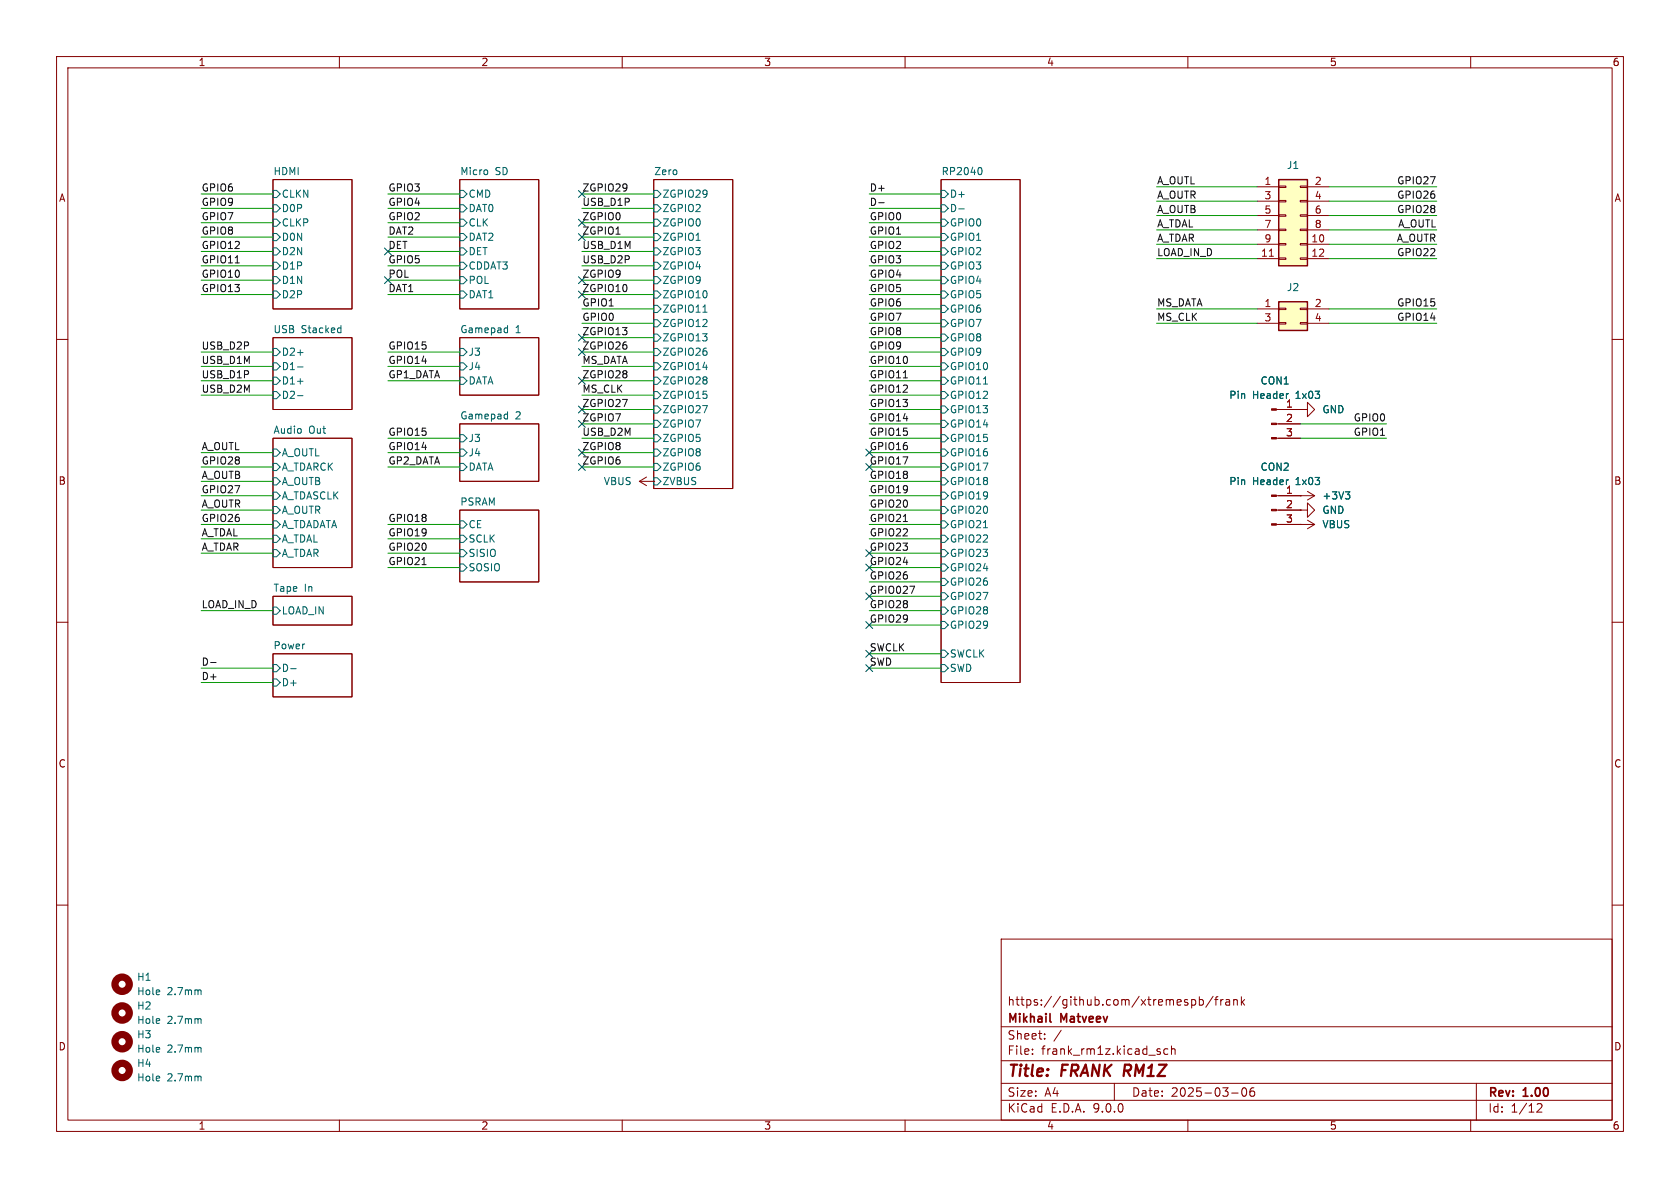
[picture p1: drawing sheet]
<svg xmlns="http://www.w3.org/2000/svg" width="297mm" height="210mm" viewBox="0 0 297 210" stroke-linecap="round" stroke-linejoin="round" font-family="sans-serif">
<g fill="none" stroke="#840000" stroke-width=".18">
<path d="M10 10h277v190h-277zM12 12h273v186h-273zM60 10v2M110 10v2M160 10v2M210 10v2M260 10v2M48.3 31.8h13.9v22.8h-13.9zM81.3 31.8h13.9v22.8h-13.9zM115.6 31.8h13.9v54.6h-13.9zM166.4 31.8h13.9v88.9h-13.9zM48.3 59.7h13.9v12.7h-13.9z"/>
<path d="M81.3 59.7h13.9v10.2h-13.9zM10 60h2M48.3 77.5h13.9v22.8h-13.9zM81.3 74.9h13.9v10.2h-13.9zM229.9 72.4h1.2v-1.3l1.3 1.3-1.3 1.3v-1.3M229.9 72.4h.1M285 60h2M81.3 90.2h13.9v12.7h-13.9zM113 85.1l1.3 .8M113 85.1h2.6M114.3 84.3l-1.3 .8M115.6 85.1h.1"/>
<path d="M229.9 92.7h.1M229.9 92.7h2.5M231.1 91.9l1.3 .8M232.4 92.7l-1.3 .8M10 110h2M48.3 115.6h13.9v7.6h-13.9zM48.3 105.4h13.9v5.1h-13.9zM285 110h2M10 160h2M177 166h108v32h-108zM210.7 176.8l.4-.1 .3 .3v.4l-.2 .2h-.5M212 176.8l.5-.1 .2 .3v.4l-.1 .2h-.6"/>
<path d="M212 176.2v1.5M214.5 176.1l-1.3 2M214.7 176.7h.6M215.3 176.2l-.3 .2v1.3M215.8 176.7v1M216.2 176.7l-.2 .1-.2 .2M216.7 176.8h.6l.1 .9M217.4 177.1h-.5a.29 .29 0 0 0-.2 .3 .29 .29 0 0 0 .2 .3l.5-.1M218.1 176.8l.2-.1 .4 .1v.9M218.1 176.7v1M219.5 176.2v1.5M219.6 177.1l.4 .6"/>
<path d="M220 176.7l-.5 .6M285 160h2M60 198v2M110 198v2M160 198v2M177 194.5h108M177 191.5h108M177 187.5h108M177 181.5h108M182.5 186.3v.1M182.5 185.5v.1M184.7 183.6v.1"/>
<path d="M184.7 182.8v.1M187.6 182.1l-1.3 2M197 191.5v3M205 185.9l.2 .2-.2 .3M205 185.4l.1 .1M206.5 185.5l-.5-.1-.3 .3v.4l.2 .2h.6M207.1 185.5l.2-.1 .4 .1v.9M207.1 184.9v1.5M210 198v2M217.7 193.2h1.2M219.7 192.4l.2-.1a.81 .81 0 0 1 .6 .6 .81 .81 0 0 1-.3 .8l-.2 .1a.81 .81 0 0 1-.3-1.4zM221.7 192.3a.59 .59 0 0 0-.7 .6v.6l.1 .2 .4 .1 .2-.1 .1-.5-.1-.3h-.5l-.2 .3"/>
<path d="M260 198v2M261 191.5v6.5M271.7 195.2l.6-.1 .2 .1 .1 .3-.9 1.1h.9"/>
</g>
<path d="M185.6 180.5l.2 .2" fill="none" stroke="#840000" stroke-width=".3"/>
<g fill="none" stroke="#006464" stroke-width=".18">
<path d="M48.3 33.7h.6l.6 .6-.6 .6h-.6zM48.3 36.2h.6l.6 .6-.6 .7h-.6zM48.3 38.7h.6l.6 .7-.6 .6h-.6zM81.3 33.7h.6l.6 .6-.6 .6h-.6zM81.3 36.2h.6l.6 .6-.6 .7h-.6zM81.3 38.7h.6l.6 .7-.6 .6h-.6zM86.2 30.1v.7M115.6 33.7h.6l.6 .6-.6 .6h-.6zM115.6 36.2h.6l.6 .6-.6 .7h-.6zM115.6 38.7h.6l.6 .7-.6 .6h-.6zM166.4 33.7h.6l.6 .6-.6 .6h-.6zM166.4 36.2h.6l.6 .6-.6 .7h-.6z"/>
<path d="M166.4 38.7h.6l.6 .7-.6 .6h-.6zM169.5 36.9h1M173.3 29.6a.79 .79 0 0 1 0 1.3M48.3 41.3h.6l.6 .6-.6 .6h-.6zM48.3 43.8h.6l.6 .7-.6 .6h-.6zM48.3 46.4h.6l.6 .6-.6 .6h-.6zM48.3 48.9h.6l.6 .6-.6 .7h-.6zM48.3 51.4h.6l.6 .7-.6 .6h-.6zM59.9 58h.4M60.3 57.5v1.3M60.3 58.8h-.4M81.3 41.3h.6l.6 .6-.6 .6h-.6z"/>
<path d="M81.3 43.8h.6l.6 .7-.6 .6h-.6zM81.3 46.4h.6l.6 .6-.6 .6h-.6zM81.3 48.9h.6l.6 .6-.6 .7h-.6zM81.3 51.4h.6l.6 .7-.6 .6h-.6zM89.4 58h.3M89.7 58.8h-.3M89.7 57.5v1.3M115.6 41.3h.6l.6 .6-.6 .6h-.6zM115.6 43.8h.6l.6 .7-.6 .6h-.6zM115.6 46.4h.6l.6 .6-.6 .6h-.6zM115.6 48.9h.6l.6 .6-.6 .7h-.6zM115.6 51.4h.6l.6 .7-.6 .6h-.6z"/>
<path d="M115.6 54h.6l.6 .6-.6 .6h-.6zM115.6 56.5h.6l.6 .7-.6 .6h-.6zM115.6 59.1h.6l.6 .6-.6 .6h-.6zM124.3 55.2h.7M166.4 41.3h.6l.6 .6-.6 .6h-.6zM166.4 43.8h.6l.6 .7-.6 .6h-.6zM166.4 46.4h.6l.6 .6-.6 .6h-.6zM166.4 48.9h.6l.6 .6-.6 .7h-.6zM166.4 51.4h.6l.6 .7-.6 .6h-.6zM166.4 54h.6l.6 .6-.6 .6h-.6zM166.4 56.5h.6l.6 .7-.6 .6h-.6zM166.4 59.1h.6l.6 .6-.6 .6h-.6z"/>
<path d="M48.3 61.6h.6l.6 .6-.6 .7h-.6zM48.3 64.1h.6l.6 .7-.6 .6h-.6zM48.3 66.7h.6l.6 .6-.6 .6h-.6zM48.3 69.2h.6l.6 .7-.6 .6h-.6zM48.3 79.4h.6l.6 .6-.6 .6h-.6zM52.6 62.3h1M52.6 64.9h1M52.6 67.4h1M52.6 69.9h1M81.3 76.8h.6l.6 .7-.6 .6h-.6zM81.3 79.4h.6l.6 .6-.6 .6h-.6zM81.3 61.6h.6l.6 .6-.6 .7h-.6z"/>
<path d="M81.3 64.1h.6l.6 .7-.6 .6h-.6zM81.3 66.7h.6l.6 .6-.6 .6h-.6zM89.4 73.2l.3 .1M89.7 72.8v1.3M89.7 74l-.3 .1M115.6 61.6h.6l.6 .6-.6 .7h-.6zM115.6 64.1h.6l.6 .7-.6 .6h-.6zM115.6 66.7h.6l.6 .6-.6 .6h-.6zM115.6 69.2h.6l.6 .7-.6 .6h-.6zM115.6 71.8h.6l.6 .6-.6 .6h-.6zM115.6 74.3h.6l.6 .6-.6 .7h-.6zM115.6 76.8h.6l.6 .7-.6 .6h-.6z"/>
<path d="M115.6 79.4h.6l.6 .6-.6 .6h-.6zM166.4 61.6h.6l.6 .6-.6 .7h-.6zM166.4 64.1h.6l.6 .7-.6 .6h-.6zM166.4 66.7h.6l.6 .6-.6 .6h-.6zM166.4 69.2h.6l.6 .7-.6 .6h-.6zM166.4 71.8h.6l.6 .6-.6 .6h-.6zM166.4 74.3h.6l.6 .6-.6 .7h-.6zM166.4 76.8h.6l.6 .7-.6 .6h-.6zM166.4 79.4h.6l.6 .6-.6 .6h-.6zM173.9 67.9h.7M48.3 81.9h.6l.6 .7-.6 .6h-.6zM48.3 84.5h.6l.6 .6-.6 .6h-.6z"/>
<path d="M48.3 87h.6l.6 .6-.6 .7h-.6zM48.3 89.5h.6l.6 .7-.6 .6h-.6zM48.3 92.1h.6l.6 .6-.6 .6h-.6zM48.3 94.6h.6l.6 .7-.6 .6h-.6zM48.3 97.2h.6l.6 .6-.6 .6h-.6zM81.3 92.1h.6l.6 .6-.6 .6h-.6zM81.3 94.6h.6l.6 .7-.6 .6h-.6zM81.3 97.2h.6l.6 .6-.6 .6h-.6zM81.3 99.7h.6l.6 .6-.6 .7h-.6zM81.3 81.9h.6l.6 .7-.6 .6h-.6zM115.6 81.9h.6l.6 .7-.6 .6h-.6zM115.6 84.5h.6l.6 .6-.6 .6h-.6z"/>
<path d="M166.4 81.9h.6l.6 .7-.6 .6h-.6zM166.4 84.5h.6l.6 .6-.6 .6h-.6zM166.4 87h.6l.6 .6-.6 .7h-.6zM166.4 89.5h.6l.6 .7-.6 .6h-.6zM166.4 92.1h.6l.6 .6-.6 .6h-.6zM166.4 94.6h.6l.6 .7-.6 .6h-.6zM166.4 97.2h.6l.6 .6-.6 .6h-.6zM166.4 99.7h.6l.6 .6-.6 .7h-.6zM173.9 93.3h.7M48.3 117.5h.6l.6 .6-.6 .6h-.6zM48.3 107.3h.6l.6 .7-.6 .6h-.6zM51.4 118.2h1"/>
<path d="M166.4 102.2h.6l.6 .7-.6 .6h-.6zM166.4 104.8h.6l.6 .6-.6 .6h-.6zM166.4 107.3h.6l.6 .7-.6 .6h-.6zM166.4 109.9h.6l.6 .6-.6 .6h-.6zM166.4 114.9h.6l.6 .7-.6 .6h-.6zM166.4 117.5h.6l.6 .6-.6 .6h-.6zM48.3 120h.6l.6 .7-.6 .6h-.6zM35.4 175l.2 .2v.6"/>
</g>
<circle cx="21.6" cy="174" r="1.27" fill="none" stroke="#840000" stroke-width="1.3"/>
<path d="M226.1 31.8h5v15.2h-5z" fill="#ffffc2"/>
<path d="M226.1 31.8h5v15.2h-5z" fill="none" stroke="#840000" stroke-width=".25"/>
<g fill="none" stroke="#840000" stroke-width=".18">
<path d="M222.2 33h3.9M222.2 35.6h3.9M222.2 38.1h3.9M226.1 32.9h1.2v.2h-1.2zM226.1 35.4h1.2v.3h-1.2zM226.1 38h1.2v.2h-1.2zM229.9 32.9h1.2v.2h-1.2zM229.9 35.4h1.2v.3h-1.2zM229.9 38h1.2v.2h-1.2zM231.1 33h3.8M231.1 35.6h3.8M231.1 38.1h3.8"/>
<path d="M222.2 40.6h3.9M222.2 43.2h3.9M222.2 45.7h3.9M226.1 40.5h1.2v.3h-1.2zM226.1 43.1h1.2v.2h-1.2zM226.1 45.6h1.2v.2h-1.2zM229.9 40.5h1.2v.3h-1.2zM229.9 43.1h1.2v.2h-1.2zM229.9 45.6h1.2v.2h-1.2zM231.1 40.6h3.8M231.1 43.2h3.8M231.1 45.7h3.8"/>
<path d="M229.9 87.6h.1M229.9 87.6h2.5M231.1 86.9l1.3 .7M232.4 87.6l-1.3 .8"/>
</g>
<path d="M224.4 45.3h.7" fill="none" stroke="#a90000" stroke-width=".18"/>
<g fill="none" stroke="#840000" stroke-width="1.3">
<circle cx="21.6" cy="179.1" r="1.27"/>
<circle cx="21.6" cy="189.2" r="1.27"/>
<circle cx="21.6" cy="184.1" r="1.27"/>
</g>
<path d="M237.8 86.9h.8l-.4 .5M238.4 87.4l.2 .3v.3l-.2 .2M35.4 185.2l.2 .1v.7M35.4 180.1l.2 .2v.6M35.4 190.2l.2 .2v.7" fill="none" stroke="#006464" stroke-width=".18"/>
<path d="M226.1 53.3h5v5.1h-5z" fill="#ffffc2"/>
<path d="M226.1 53.3h5v5.1h-5z" fill="none" stroke="#840000" stroke-width=".25"/>
<g fill="none" stroke="#840000" stroke-width=".18">
<path d="M222.2 54.6h3.9M222.2 57.2h3.9M226.1 54.5h1.2v.2h-1.2zM226.1 57h1.2v.3h-1.2zM229.9 54.5h1.2v.2h-1.2zM229.9 57h1.2v.3h-1.2zM231.1 54.6h3.8M231.1 57.2h3.8M225.7 72.4h4.2M225.7 74.9h4.2M225.7 77.5h4.2M229.9 72.4h.1"/>
<path d="M225.7 87.6h4.2M225.7 90.2h4.2M225.7 92.7h4.2M229.9 90.2h1.2v-1.3l1.3 1.3-1.3 1.2v-1.2M229.9 90.2h.1M229.9 87.6h.1M229.9 92.7h.1"/>
</g>
<g fill="#840000" stroke="#840000" stroke-width=".18">
<path d="M224.8 72.3h.9v.2h-.9z"/>
<path d="M224.8 74.8h.9v.3h-.9z"/>
<path d="M224.8 77.3h.9v.3h-.9z"/>
<path d="M224.8 87.5h.9v.3h-.9z"/>
<path d="M224.8 90h.9v.3h-.9z"/>
<path d="M224.8 92.6h.9v.2h-.9z"/>
</g>
<path d="M155.3 35.8h1M41.6 46.5h.7M159.7 66.8h.7M74.6 99.8h.7M159.7 92.2h.7M37.2 117.1h1M160.8 103.6h.9l-.6 1.3" fill="none" stroke="#0f0f0f" stroke-width=".18"/>
<g fill="none" stroke="#009600" stroke-width=".18">
<path d="M35.6 34.3h12.7M35.6 36.8h12.7M35.6 39.4h12.7M68.6 34.3h12.7M68.6 36.8h12.7M68.6 39.4h12.7M102.9 34.3h12.7M102.9 36.8h12.7M102.9 39.4h12.7M153.7 34.3h12.7M153.7 36.8h12.7M153.7 39.4h12.7"/>
<path d="M204.5 33h17.7M204.5 35.6h17.7M204.5 38.1h17.7M234.9 33h19.1M234.9 35.6h19.1M234.9 38.1h19.1M35.6 44.5h12.7M35.6 49.5h12.7M35.6 41.9h12.7M35.6 52.1h12.7M35.6 47h12.7M68.6 44.5h12.7"/>
<path d="M68.6 49.5h12.7M68.6 41.9h12.7M68.6 52.1h12.7M68.6 47h12.7M102.9 44.5h12.7M102.9 49.5h12.7M102.9 41.9h12.7M102.9 54.6h12.7M102.9 57.2h12.7M102.9 59.7h12.7M102.9 52.1h12.7M102.9 47h12.7"/>
<path d="M153.7 44.5h12.7M153.7 49.5h12.7M153.7 41.9h12.7M153.7 54.6h12.7M153.7 57.2h12.7M153.7 59.7h12.7M153.7 52.1h12.7M153.7 47h12.7M204.5 54.6h17.7M204.5 40.6h17.7M204.5 45.7h17.7M204.5 43.2h17.7"/>
<path d="M204.5 57.2h17.7M234.9 54.6h19.1M234.9 40.6h19.1M234.9 45.7h19.1M234.9 43.2h19.1M234.9 57.2h19.1M35.6 67.3h12.7M35.6 69.9h12.7M35.6 64.8h12.7M35.6 62.2h12.7M68.6 67.3h12.7M68.6 64.8h12.7"/>
<path d="M68.6 77.5h12.7M68.6 62.2h12.7M102.9 67.3h12.7M102.9 69.9h12.7M102.9 64.8h12.7M102.9 72.4h12.7M102.9 77.5h12.7M102.9 74.9h12.7M102.9 62.2h12.7M153.7 67.3h12.7M153.7 69.9h12.7M153.7 64.8h12.7"/>
<path d="M153.7 72.4h12.7M153.7 77.5h12.7M153.7 74.9h12.7M153.7 62.2h12.7M229.9 77.5h15.2M229.9 74.9h15.2M35.6 90.2h12.7M35.6 97.8h12.7M35.6 95.3h12.7M35.6 92.7h12.7M35.6 87.6h12.7M35.6 80h12.7"/>
<path d="M35.6 85.1h12.7M35.6 82.6h12.7M68.6 97.8h12.7M68.6 95.3h12.7M68.6 92.7h12.7M68.6 80h12.7M68.6 82.6h12.7M102.9 80h12.7M102.9 82.6h12.7M153.7 90.2h12.7M153.7 97.8h12.7M153.7 95.3h12.7"/>
<path d="M153.7 92.7h12.7M153.7 87.6h12.7M153.7 80h12.7M153.7 85.1h12.7M153.7 82.6h12.7M35.6 108h12.7M35.6 118.1h12.7M68.6 100.3h12.7M153.7 108h12.7M153.7 118.1h12.7M153.7 115.6h12.7M153.7 100.3h12.7"/>
<path d="M153.7 105.4h12.7M153.7 102.9h12.7M153.7 110.5h12.7M35.6 120.7h12.7"/>
</g>
<g fill="none" stroke="#000084" stroke-width=".18">
<path d="M102.3 38.8l1.2 1.2M102.3 33.7l1.2 1.2M103.5 38.8l-1.2 1.2M103.5 33.7l-1.2 1.2M68 43.8l1.2 1.3M68 48.9l1.2 1.2M69.2 43.8l-1.2 1.3M69.2 48.9l-1.2 1.2M102.3 59.1l1.2 1.2M102.3 41.3l1.2 1.2M102.3 51.5l1.2 1.2M102.3 48.9l1.2 1.2"/>
<path d="M103.5 59.1l-1.2 1.2M103.5 41.3l-1.2 1.2M103.5 51.5l-1.2 1.2M103.5 48.9l-1.2 1.2M102.3 74.3l1.2 1.2M102.3 66.7l1.2 1.2M102.3 79.4l1.2 1.2M102.3 61.6l1.2 1.2M102.3 71.8l1.2 1.2M103.5 74.3l-1.2 1.2M103.5 66.7l-1.2 1.2M103.5 79.4l-1.2 1.2"/>
<path d="M103.5 61.6l-1.2 1.2M103.5 71.8l-1.2 1.2M153.1 79.4l1.2 1.2M154.3 79.4l-1.2 1.2M102.3 81.9l1.2 1.3M103.5 81.9l-1.2 1.3M153.1 99.7l1.2 1.2M153.1 81.9l1.2 1.3M153.1 97.2l1.2 1.2M154.3 99.7l-1.2 1.2M154.3 81.9l-1.2 1.3M154.3 97.2l-1.2 1.2"/>
<path d="M153.1 104.8l1.2 1.2M153.1 109.9l1.2 1.2M153.1 115l1.2 1.2M153.1 117.5l1.2 1.2M154.3 104.8l-1.2 1.2M154.3 109.9l-1.2 1.2M154.3 115l-1.2 1.2M154.3 117.5l-1.2 1.2"/>
</g>
<path d="M237.8 86.9h.8l-.4 .5M238.4 87.4l.2 .3v.3l-.2 .2" fill="none" stroke="#006464" stroke-width=".18"/>
<g font-size="2.8" fill="#840000">
<text x="178" y="190.9">Title:</text>
<text x="187.7" y="190.9">FRANK RM1Z</text>
</g>
<g font-size="2.1" fill="#840000">
<text x="178" y="178">https://github.com/xtremespb/frank</text>
<text x="178" y="184">Sheet:</text>
<text x="178" y="181.2">Mikhail</text>
<text x="187.6" y="181.2">Matveev</text>
<text x="178" y="186.7">File:</text>
<text x="184.1" y="186.7">frank_rm1z.kicad_sch</text>
<text x="178" y="196.9">KiCad</text>
<text x="178" y="194.1">Size:</text>
<text x="184.7" y="194.1">A4</text>
<text x="185.7" y="196.9">E.D.A.</text>
<text x="193.3" y="196.9">9.0.0</text>
<text x="200" y="194.1">Date:</text>
<text x="207" y="194.1">2025-03-06</text>
<text x="263" y="194.3">Rev:</text>
<text x="263" y="196.9">Id:</text>
<text x="267.1" y="196.9">1/12</text>
<text x="269.4" y="194.3">1.00</text>
</g>
<g font-size="1.8" fill="#840000">
<text x="35" y="11.9">1</text>
<text x="85" y="11.9">2</text>
<text x="135" y="11.9">3</text>
<text x="185" y="11.9">4</text>
<text x="235" y="11.9">5</text>
<text x="285" y="11.9">6</text>
<text x="10.3" y="35.9">A</text>
<text x="285.3" y="35.9">A</text>
<text x="10.3" y="85.9">B</text>
<text x="285.3" y="85.9">B</text>
<text x="10.3" y="135.9">C</text>
<text x="285.3" y="135.9">C</text>
<text x="10.3" y="185.9">D</text>
<text x="285.3" y="185.9">D</text>
<text x="35" y="199.9">1</text>
<text x="85" y="199.9">2</text>
<text x="135" y="199.9">3</text>
<text x="185" y="199.9">4</text>
<text x="235" y="199.9">5</text>
<text x="285" y="199.9">6</text>
</g>
<g font-size="1.8" fill="#0f0f0f">
<text x="35.6" y="33.9">GPIO6</text>
<text x="68.6" y="33.9">GPIO3</text>
<text x="102.9" y="33.9">ZGPIO29</text>
<text x="153.7" y="33.9">D+</text>
<text x="204.5" y="35.2">A_OUTR</text>
<text x="204.5" y="32.7">A_OUTL</text>
<text x="246.9" y="32.7">GPIO27</text>
<text x="246.9" y="35.2">GPIO26</text>
<text x="35.6" y="39">GPIO7</text>
<text x="35.6" y="36.5">GPIO9</text>
<text x="35.6" y="41.6">GPIO8</text>
<text x="68.6" y="41.6">DAT2</text>
<text x="68.6" y="39">GPIO2</text>
<text x="68.6" y="36.5">GPIO4</text>
<text x="102.9" y="41.6">ZGPIO1</text>
<text x="102.9" y="36.5">USB_D1P</text>
<text x="102.9" y="39">ZGPIO0</text>
<text x="153.7" y="36.5">D-</text>
<text x="153.7" y="41.6">GPIO1</text>
<text x="153.7" y="39">GPIO0</text>
<text x="204.5" y="37.8">A_OUTB</text>
<text x="204.5" y="40.3">A_TDAL</text>
<text x="246.9" y="37.8">GPIO28</text>
<text x="247.1" y="40.3">A_OUTL</text>
<text x="35.6" y="46.6">GPIO11</text>
<text x="35.6" y="44.1">GPIO12</text>
<text x="68.6" y="46.6">GPIO5</text>
<text x="68.6" y="44.1">DET</text>
<text x="102.9" y="44.1">USB_D1M</text>
<text x="102.9" y="46.6">USB_D2P</text>
<text x="153.7" y="46.6">GPIO3</text>
<text x="153.7" y="44.1">GPIO2</text>
<text x="204.5" y="42.8">A_TDAR</text>
<text x="204.5" y="45.4">LOAD_IN_D</text>
<text x="246.8" y="42.8">A_OUTR</text>
<text x="246.9" y="45.4">GPIO22</text>
<text x="35.6" y="51.7">GPIO13</text>
<text x="35.6" y="49.2">GPIO10</text>
<text x="68.6" y="49.2">POL</text>
<text x="68.6" y="51.7">DAT1</text>
<text x="102.9" y="49.2">ZGPIO9</text>
<text x="102.9" y="51.7">ZGPIO10</text>
<text x="153.7" y="51.7">GPIO5</text>
<text x="153.7" y="49.2">GPIO4</text>
<text x="102.9" y="59.3">ZGPIO13</text>
<text x="102.9" y="56.8">GPIO0</text>
<text x="102.9" y="54.3">GPIO1</text>
<text x="153.7" y="56.8">GPIO7</text>
<text x="153.7" y="59.3">GPIO8</text>
<text x="153.7" y="54.3">GPIO6</text>
<text x="204.5" y="56.8">MS_CLK</text>
<text x="204.5" y="54.3">MS_DATA</text>
<text x="246.9" y="56.8">GPIO14</text>
<text x="246.9" y="54.3">GPIO15</text>
<text x="35.6" y="64.4">USB_D1M</text>
<text x="35.6" y="61.9">USB_D2P</text>
<text x="68.6" y="64.4">GPIO14</text>
<text x="68.6" y="61.9">GPIO15</text>
<text x="102.9" y="64.4">MS_DATA</text>
<text x="102.9" y="61.9">ZGPIO26</text>
<text x="153.7" y="61.9">GPIO9</text>
<text x="153.7" y="64.4">GPIO10</text>
<text x="35.6" y="67">USB_D1P</text>
<text x="35.6" y="69.5">USB_D2M</text>
<text x="68.6" y="67">GP1_DATA</text>
<text x="102.9" y="67">ZGPIO28</text>
<text x="102.9" y="69.5">MS_CLK</text>
<text x="153.7" y="67">GPIO11</text>
<text x="153.7" y="69.5">GPIO12</text>
<text x="68.6" y="77.1">GPIO15</text>
<text x="102.9" y="72">ZGPIO27</text>
<text x="102.9" y="77.1">USB_D2M</text>
<text x="102.9" y="74.6">ZGPIO7</text>
<text x="153.7" y="72">GPIO13</text>
<text x="153.7" y="77.1">GPIO15</text>
<text x="153.7" y="74.6">GPIO14</text>
<text x="239.2" y="77.1">GPIO1</text>
<text x="239.2" y="74.6">GPIO0</text>
<text x="35.6" y="79.7">A_OUTL</text>
<text x="35.6" y="82.2">GPIO28</text>
<text x="68.6" y="82.2">GP2_DATA</text>
<text x="68.6" y="79.7">GPIO14</text>
<text x="102.9" y="79.7">ZGPIO8</text>
<text x="102.9" y="82.2">ZGPIO6</text>
<text x="153.7" y="82.2">GPIO17</text>
<text x="153.7" y="79.7">GPIO16</text>
<text x="35.6" y="87.3">GPIO27</text>
<text x="35.6" y="84.7">A_OUTB</text>
<text x="35.6" y="89.8">A_OUTR</text>
<text x="153.7" y="89.8">GPIO20</text>
<text x="153.7" y="87.3">GPIO19</text>
<text x="153.7" y="84.7">GPIO18</text>
<text x="35.6" y="92.4">GPIO26</text>
<text x="35.6" y="94.9">A_TDAL</text>
<text x="68.6" y="94.9">GPIO19</text>
<text x="68.6" y="92.4">GPIO18</text>
<text x="153.7" y="94.9">GPIO22</text>
<text x="153.7" y="92.4">GPIO21</text>
<text x="35.6" y="97.4">A_TDAR</text>
<text x="68.6" y="97.4">GPIO20</text>
<text x="68.6" y="100">GPIO21</text>
<text x="153.7" y="100">GPIO24</text>
<text x="153.7" y="97.4">GPIO23</text>
<text x="35.6" y="107.6">LOAD_IN_D</text>
<text x="153.7" y="107.6">GPIO28</text>
<text x="153.7" y="105.1">GPIO027</text>
<text x="153.7" y="102.5">GPIO26</text>
<text x="153.7" y="110.1">GPIO29</text>
<text x="35.6" y="117.8">D-</text>
<text x="153.7" y="117.8">SWD</text>
<text x="153.7" y="115.2">SWCLK</text>
<text x="35.6" y="120.3">D+</text>
</g>
<g font-size="1.8" fill="#006464">
<text x="48.3" y="31">HDMI</text>
<text x="49.7" y="35.2">CLKN</text>
<text x="81.3" y="31">Micro</text>
<text x="82.7" y="35.2">CMD</text>
<text x="87.5" y="31">SD</text>
<text x="115.6" y="31">Zero</text>
<text x="117" y="35.2">ZGPIO29</text>
<text x="166.4" y="31">RP2040</text>
<text x="167.8" y="35.2">D+</text>
<text x="227.4" y="30.1">J1</text>
<text x="49.7" y="37.7">D0P</text>
<text x="49.7" y="40.2">CLKP</text>
<text x="82.7" y="37.7">DAT0</text>
<text x="82.7" y="40.2">CLK</text>
<text x="117" y="37.7">ZGPIO2</text>
<text x="117" y="40.2">ZGPIO0</text>
<text x="167.8" y="37.7">D-</text>
<text x="167.8" y="40.2">GPIO0</text>
<text x="49.7" y="42.8">D0N</text>
<text x="49.7" y="45.3">D2N</text>
<text x="49.7" y="47.9">D1P</text>
<text x="82.7" y="42.8">DAT2</text>
<text x="82.7" y="45.3">DET</text>
<text x="82.7" y="47.9">CDDAT3</text>
<text x="117" y="42.8">ZGPIO1</text>
<text x="117" y="45.3">ZGPIO3</text>
<text x="117" y="47.9">ZGPIO4</text>
<text x="167.8" y="42.8">GPIO1</text>
<text x="167.8" y="45.3">GPIO2</text>
<text x="167.8" y="47.9">GPIO3</text>
<text x="49.7" y="50.4">D1N</text>
<text x="49.7" y="52.9">D2P</text>
<text x="82.7" y="50.4">POL</text>
<text x="82.7" y="52.9">DAT1</text>
<text x="117" y="50.4">ZGPIO9</text>
<text x="117" y="52.9">ZGPIO10</text>
<text x="167.8" y="50.4">GPIO4</text>
<text x="167.8" y="52.9">GPIO5</text>
<text x="227.4" y="51.7">J2</text>
<text x="48.3" y="59">USB</text>
<text x="53.2" y="59">Stacked</text>
<text x="81.3" y="59">Gamepad</text>
<text x="91.1" y="59">1</text>
<text x="117" y="55.5">ZGPIO11</text>
<text x="117" y="58">ZGPIO12</text>
<text x="167.8" y="55.5">GPIO6</text>
<text x="167.8" y="58">GPIO7</text>
<text x="49.7" y="63.1">D2+</text>
<text x="49.7" y="65.6">D1-</text>
<text x="82.7" y="63.1">J3</text>
<text x="82.7" y="65.6">J4</text>
<text x="117" y="60.6">ZGPIO13</text>
<text x="117" y="63.1">ZGPIO26</text>
<text x="117" y="65.6">ZGPIO14</text>
<text x="167.8" y="60.6">GPIO8</text>
<text x="167.8" y="63.1">GPIO9</text>
<text x="167.8" y="65.6">GPIO10</text>
<text x="49.7" y="68.2">D1+</text>
<text x="49.7" y="70.7">D2-</text>
<text x="82.7" y="68.2">DATA</text>
<text x="117" y="68.2">ZGPIO28</text>
<text x="117" y="70.7">ZGPIO15</text>
<text x="167.8" y="68.2">GPIO11</text>
<text x="167.8" y="70.7">GPIO12</text>
<text x="217.2" y="70.7">Pin</text>
<text x="221.4" y="70.7">Header</text>
<text x="222.8" y="68.2">CON1</text>
<text x="229.2" y="70.7">1x03</text>
<text x="48.3" y="76.8">Audio</text>
<text x="54.6" y="76.8">Out</text>
<text x="81.3" y="74.2">Gamepad</text>
<text x="91.1" y="74.2">2</text>
<text x="117" y="73.3">ZGPIO27</text>
<text x="117" y="75.8">ZGPIO7</text>
<text x="167.8" y="73.3">GPIO13</text>
<text x="167.8" y="75.8">GPIO14</text>
<text x="233.7" y="73.3">GND</text>
<text x="49.7" y="80.9">A_OUTL</text>
<text x="49.7" y="83.4">A_TDARCK</text>
<text x="82.7" y="78.3">J3</text>
<text x="82.7" y="80.9">J4</text>
<text x="82.7" y="83.4">DATA</text>
<text x="117" y="78.3">ZGPIO5</text>
<text x="117" y="80.9">ZGPIO8</text>
<text x="117" y="83.4">ZGPIO6</text>
<text x="167.8" y="78.3">GPIO15</text>
<text x="167.8" y="80.9">GPIO16</text>
<text x="167.8" y="83.4">GPIO17</text>
<text x="222.8" y="83.4">CON2</text>
<text x="49.7" y="86">A_OUTB</text>
<text x="49.7" y="88.5">A_TDASCLK</text>
<text x="81.3" y="89.5">PSRAM</text>
<text x="106.6" y="86">VBUS</text>
<text x="117" y="86">ZVBUS</text>
<text x="167.8" y="86">GPIO18</text>
<text x="167.8" y="88.5">GPIO19</text>
<text x="217.2" y="86">Pin</text>
<text x="221.4" y="86">Header</text>
<text x="229.2" y="86">1x03</text>
<text x="233.7" y="88.5">+3V3</text>
<text x="49.7" y="91">A_OUTR</text>
<text x="49.7" y="93.6">A_TDADATA</text>
<text x="82.7" y="93.6">CE</text>
<text x="167.8" y="91">GPIO20</text>
<text x="167.8" y="93.6">GPIO21</text>
<text x="233.7" y="91">GND</text>
<text x="233.7" y="93.6">VBUS</text>
<text x="49.7" y="96.1">A_TDAL</text>
<text x="49.7" y="98.7">A_TDAR</text>
<text x="82.7" y="96.1">SCLK</text>
<text x="82.7" y="98.7">SISIO</text>
<text x="82.7" y="101.2">SOSIO</text>
<text x="167.8" y="96.1">GPIO22</text>
<text x="167.8" y="98.7">GPIO23</text>
<text x="167.8" y="101.2">GPIO24</text>
<text x="48.3" y="104.7">Tape</text>
<text x="53.8" y="104.7">In</text>
<text x="167.8" y="103.7">GPIO26</text>
<text x="167.8" y="106.3">GPIO27</text>
<text x="49.7" y="108.8">LOAD_IN</text>
<text x="167.8" y="108.8">GPIO28</text>
<text x="167.8" y="111.4">GPIO29</text>
<text x="48.3" y="114.9">Power</text>
<text x="49.7" y="119">D-</text>
<text x="167.8" y="116.4">SWCLK</text>
<text x="167.8" y="119">SWD</text>
<text x="49.7" y="121.5">D+</text>
<text x="24.1" y="173.6">H1</text>
<text x="24.1" y="176.1">Hole</text>
<text x="24.1" y="178.7">H2</text>
<text x="29.5" y="176.1">2.7mm</text>
<text x="24.1" y="181.2">Hole</text>
<text x="24.1" y="183.7">H3</text>
<text x="29.5" y="181.2">2.7mm</text>
<text x="24.1" y="186.3">Hole</text>
<text x="24.1" y="191.4">Hole</text>
<text x="24.1" y="188.8">H4</text>
<text x="29.5" y="186.3">2.7mm</text>
<text x="29.5" y="191.4">2.7mm</text>
</g>
<g font-size="1.8" fill="#a90000">
<text x="223.4" y="32.8">1</text>
<text x="223.4" y="35.3">3</text>
<text x="232.3" y="32.8">2</text>
<text x="232.3" y="35.3">4</text>
<text x="223.4" y="37.8">5</text>
<text x="223.4" y="40.4">7</text>
<text x="232.3" y="37.8">6</text>
<text x="232.3" y="40.4">8</text>
<text x="222.8" y="45.5">11</text>
<text x="223.4" y="42.9">9</text>
<text x="231.7" y="42.9">10</text>
<text x="231.7" y="45.5">12</text>
<text x="223.4" y="54.4">1</text>
<text x="223.4" y="56.9">3</text>
<text x="232.3" y="54.4">2</text>
<text x="232.3" y="56.9">4</text>
<text x="227.3" y="72.1">1</text>
<text x="227.3" y="74.7">2</text>
<text x="227.3" y="77.2">3</text>
<text x="227.3" y="87.4">1</text>
<text x="227.3" y="89.9">2</text>
<text x="227.3" y="92.5">3</text>
</g>
</svg>
